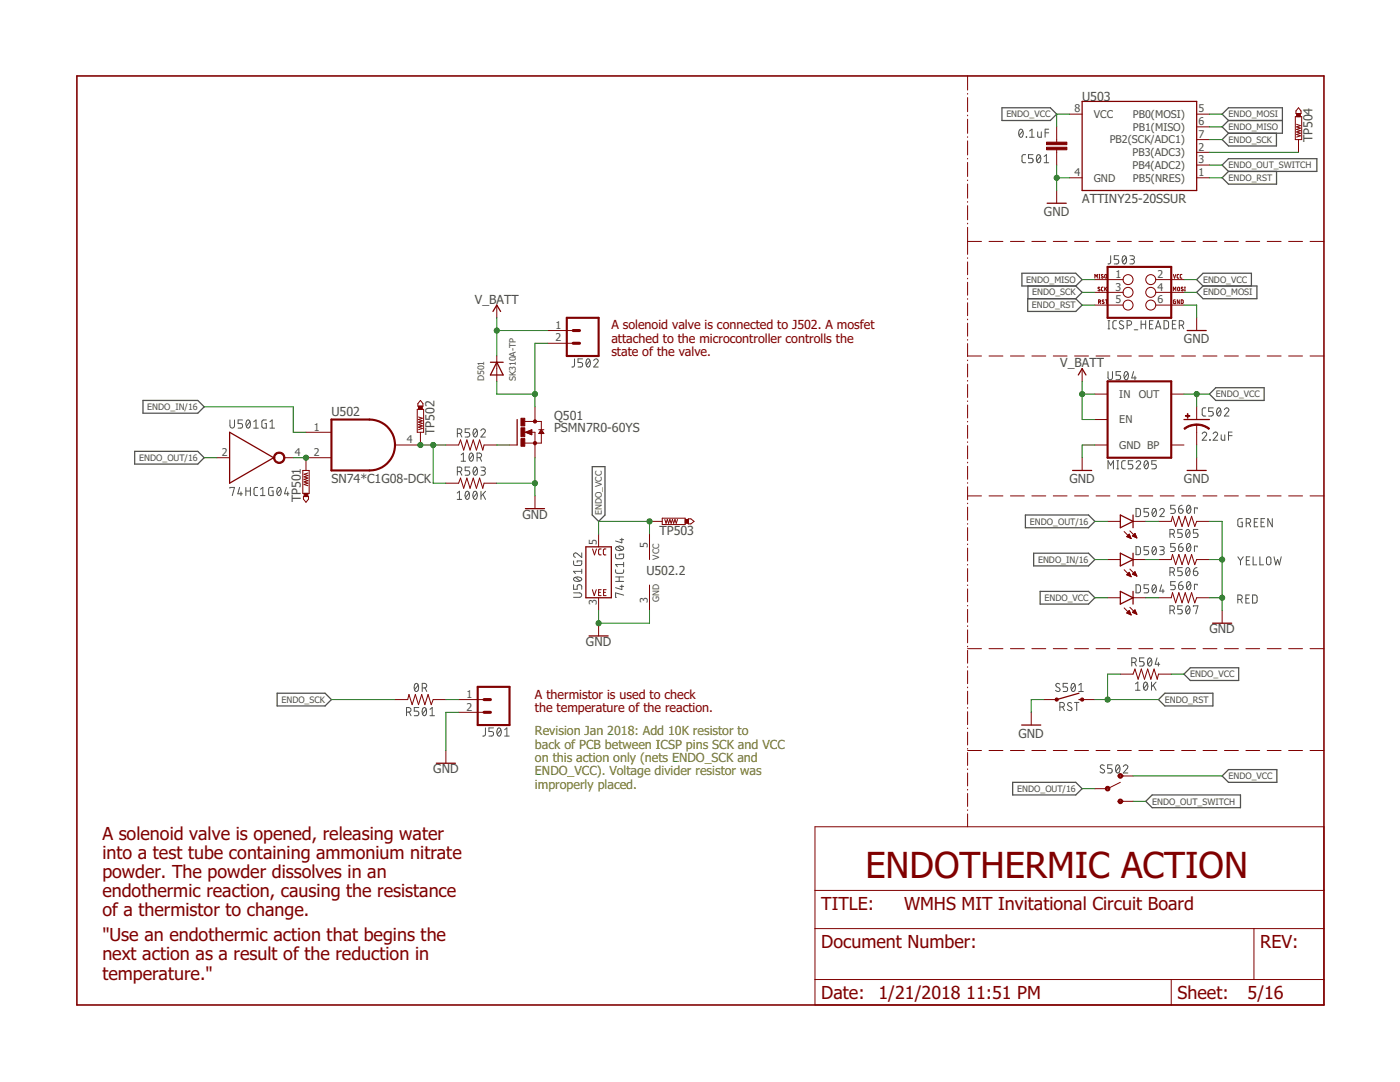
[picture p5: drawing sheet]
<svg xmlns="http://www.w3.org/2000/svg" width="279mm" height="216mm" viewBox="0 0 279 216" stroke-linecap="round" stroke-linejoin="round" font-family="sans-serif">
<g fill="none" stroke="#505050" stroke-width=".2">
<path d="M203.5 25.9l.3-.1a.93 .93 0 0 1 0 1.6 .98 .98 0 0 1-.3-1.5zM204.1 26.1l-.7 .9M204.7 30.9h-.5l-.2 .3v1.1l.2 .1 .5 .1M204.8 27.3l.1 .1zM205.5 27.4h.9M205.5 26.1l.5-.3v1.6M206.2 30.9h-.9v.7h.5a.45 .45 0 0 1 .4 .4 .45 .45 0 0 1-.4 .5h-.5M207 31l.3-.1a.95 .95 0 0 1 0 1.6 1 1 0 0 1-.3-1.5zM207.1 26.3v.9l.3 .2h.4v-1.1M207.6 31.2l-.7 .9M208.4 32.5h.9M208.4 31.2l.4-.3v1.6"/>
<path d="M208.6 26.5h.7M209.3 25.8h-.7v1.6M221.7 51l-.1 1.5-.2 .1-.3 .1M223.3 51h-.9v.8h.5a.47 .47 0 0 1 .4 .4 .47 .47 0 0 1-.4 .5h-.5M224.1 51.1l.3-.1a.97 .97 0 0 1 0 1.7 1.02 1.02 0 0 1-.3-1.6zM224.7 51.4l-.7 .9M225.5 51h.5a.36 .36 0 0 1 .4 .4 .36 .36 0 0 1-.4 .4h-.3M226 51.8a.46 .46 0 0 1 .4 .4 .46 .46 0 0 1-.4 .5h-.5M114.7 71.6l-.1 1.4-.2 .2h-.3M116.3 71.6h-.9v.7h.5a.46 .46 0 0 1 .4 .5 .46 .46 0 0 1-.4 .4h-.5M117.1 71.7l.3-.1a.95 .95 0 0 1 0 1.6 1.04 1.04 0 0 1-.3-1.5zM117.7 72l-.7 .9"/>
<path d="M118.5 72a.44 .44 0 0 1 .6-.4 .44 .44 0 0 1 .2 .7l-.8 .9h.9M221.1 74.1v1.2a.44 .44 0 0 0 .5 .5 .44 .44 0 0 0 .4-.5v-1.2M221.1 65.6h.4M221.1 64h.4M221.3 64v1.6M222.8 64h-.5l-.2 .3v1.1l.2 .2h.5M223.6 74.1h-.9v.8h.6a.46 .46 0 0 1 .4 .4 .46 .46 0 0 1-.4 .5h-.6M224.2 64.1l-.2-.1a.37 .37 0 0 0-.5 .2 .37 .37 0 0 0 .1 .5l.5 .2a.38 .38 0 0 1 .1 .6 .38 .38 0 0 1-.5 .1l-.3-.2M224.5 74.3l.2-.2a.95 .95 0 0 1 0 1.7 1.04 1.04 0 0 1-.2-1.5zM224.9 64.9h.5a.46 .46 0 0 0 .4-.5 .46 .46 0 0 0-.4-.4h-.5v1.6M225.1 74.5l-.7 .9M226.2 74.1l-.3 1.3h.9"/>
<path d="M226.4 65.8h.7M226.5 75.1v.7M227.7 64v1.6M227.7 64.7h.9M228.6 64v1.6M229.4 64.7h.5M230.1 64h-.7v1.6h.7M230.6 65.6l.5-1.6 .6 1.6M230.7 65.2h.9M232.3 64h.6l.3 .3v1l-.3 .3h-.6zM234 64.7h.5M234.7 64h-.7v1.6h.7"/>
<path d="M235.4 64.9h.4a.46 .46 0 0 0 .4-.5 .46 .46 0 0 0-.4-.4h-.4v1.6M235.9 64.9l.3 .7M45.9 83.8v1.2a.46 .46 0 0 0 .4 .4 .46 .46 0 0 0 .5-.4v-1.2M45.9 97.4v-.1h.9l-.4 1.6M47.8 97.3l-.3 1.2h.9M48.1 98.1v.8M48.4 83.8h-.9v.7h.5a.46 .46 0 0 1 .4 .5 .46 .46 0 0 1-.4 .4h-.5M49.1 97.3v1.6M49.1 98h.9M49.3 83.9l.2-.1a.97 .97 0 0 1 0 1.6 1.02 1.02 0 0 1-.2-1.5zM49.9 84.2l-.7 .9M50 97.3v1.6"/>
<path d="M50.6 85.4h.9M50.6 84.2l.5-.4v1.6M51.4 97.3h-.5l-.2 .3v1.1l.2 .1 .5 .1M52 98.9h.9M52 97.6l.5-.3v1.6M53.1 83.8h-.6l-.2 .2v1.1l.2 .3h.6v-.9h-.2M53.9 85.4h.9M53.9 84.2l.4-.4v1.6M54.5 97.3h-.7l-.2 .2v1l.2 .3 .7 .1v-.9h-.3M55.4 97.4l.3-.1a.95 .95 0 0 1 0 1.6 1.06 1.06 0 0 1-.3-1.5zM56 97.6l-.7 .9M57.1 97.3l-.3 1.2h.9"/>
<path d="M57.4 98.1v.8M91.2 98.4l.5-.4v1.7M91.2 99.7h.9M91.3 86.5h.4a.46 .46 0 0 0 .5-.5 .46 .46 0 0 0-.5-.4h-.4v1.6M91.3 94.1h.4a.46 .46 0 0 0 .5-.4 .46 .46 0 0 0-.5-.5h-.4v1.6M91.8 86.5l.4 .7M91.8 94.1l.4 .7M92 90.8l.5-.4v1.6M92 92h.9M93 98.1l.3-.1a.97 .97 0 0 1 0 1.7 1.03 1.03 0 0 1-.3-1.6zM93.6 98.4l-.7 .9M93.7 85.6h-.9v.7h.6a.46 .46 0 0 1 .4 .5 .46 .46 0 0 1-.4 .4h-.6"/>
<path d="M93.7 93.2h-.9v.7h.6a.46 .46 0 0 1 .4 .5 .46 .46 0 0 1-.4 .4h-.6M93.8 90.5l.2-.1a.97 .97 0 0 1 0 1.6 1.02 1.02 0 0 1-.2-1.5zM94.4 90.8l-.7 .9M94.6 98.1l.2-.1a.97 .97 0 0 1 0 1.7 1.03 1.03 0 0 1-.2-1.6zM94.6 85.7l.2-.1a.97 .97 0 0 1 0 1.6 1.02 1.02 0 0 1-.2-1.5zM94.6 93.3l.2-.1a.97 .97 0 0 1 0 1.6 1.03 1.03 0 0 1-.2-1.5zM95.2 98.4l-.8 .9M95.2 91.3h.5a.46 .46 0 0 0 .4-.4 .46 .46 0 0 0-.4-.5h-.5v1.6M95.2 85.9l-.7 .9M95.2 93.6l-.7 .9M95.8 91.3l.3 .7M96 85.9a.44 .44 0 0 1 .6-.3 .44 .44 0 0 1 .1 .7l-.7 .9h.9"/>
<path d="M96 93.2h.5a.36 .36 0 0 1 .4 .4 .36 .36 0 0 1-.4 .3h-.4M96 98v1.7M96.4 98.7l.5 1M96.4 93.9a.46 .46 0 0 1 .5 .5 .46 .46 0 0 1-.5 .4h-.4M96.9 98l-.9 1M221.1 93.6v-1.7l.6 .9 .5-.9v1.7M222.9 93.6h.3M222.9 91.9h.3M223.1 91.9v1.7M224.6 91.9h-.5l-.2 .4 .1 1.2 .6 .1M226.1 91.9h-.9v.7h.5a.46 .46 0 0 1 .4 .5 .46 .46 0 0 1-.4 .5h-.5M226.7 92.3a.44 .44 0 0 1 .7-.4 .44 .44 0 0 1 .1 .7l-.8 1h.9"/>
<path d="M228.5 92l.2-.1a.97 .97 0 0 1 0 1.7 1.01 1.01 0 0 1-.2-1.6zM229.1 92.3l-.7 .9M230.8 91.9h-.9v.7h.5a.46 .46 0 0 1 .4 .5 .46 .46 0 0 1-.4 .5h-.5M239.9 86.6a.44 .44 0 0 1 .7-.4 .44 .44 0 0 1 .1 .7l-.8 .9h.9M240.6 81.4h-.5l-.2 .3v1.1l.2 .2h.5M241.4 87.7l.1 .1zM242.1 86.6a.44 .44 0 0 1 .6-.4 .44 .44 0 0 1 .2 .7l-.8 .9h.9M242.1 81.4h-.9v.7h.6a.46 .46 0 0 1 .3 .5 .46 .46 0 0 1-.3 .4h-.6M243 81.5l.2-.1a.97 .97 0 0 1 0 1.6 1.02 1.02 0 0 1-.2-1.5zM243.6 81.7l-.7 1M243.7 86.8v.9l.3 .1h.4v-1M244.3 81.7a.44 .44 0 0 1 .7-.3 .44 .44 0 0 1 .1 .7l-.8 .9h1"/>
<path d="M245.2 86.9h.7M245.9 86.2h-.7v1.6M114.5 118.3h1.1a.44 .44 0 0 1 .5 .4 .44 .44 0 0 1-.5 .5h-1.1M114.5 116.7v.9h.7v-.6a.46 .46 0 0 1 .4-.3 .46 .46 0 0 1 .5 .3v.6M114.5 111.9v.7l.2 .2h1l.4-.2v-.7h-.9v.3M114.6 115.3a1.03 1.03 0 0 1 1.5 .3 .97 .97 0 0 1-1.6 0zM114.8 115.2l.9 .7M116.1 110.3v.9l-.9-.7a.44 .44 0 0 0-.7 .1 .44 .44 0 0 0 .3 .6M116.1 113.6v.8M116.1 114h-1.6l.3 .4M122.9 113.7v.5l.3 .2h1l.2-.2 .1-.5M122.9 110.6v.7l.2 .2h1l.3-.2 .1-.7h-.9v.2"/>
<path d="M122.9 116h1.6M122.9 115.1h1.6M123 109.2a1 1 0 0 1 1.5 .2 .95 .95 0 0 1-1.6 0zM123.2 109.1l.9 .7M123.6 115.1v.9M123.7 117h.8M123.7 107.7h.8M124.1 116.7v.9l-1.2-.3M124.1 107.4v.9l-1.2-.4M124.5 118.7l-1.6-.4v.9h.1M124.5 112.2v.9M124.5 112.6h-1.6l.3 .5"/>
<path d="M226.7 116.7h.6l.3 .3v1l-.3 .3h-.6zM226.7 109.1h.6l.3 .2v1.1l-.3 .3h-.6zM226.7 101.5h.6l.3 .2v1.1l-.3 .2-.6 .1zM229.2 116.7h-.9v.7h.6a.45 .45 0 0 1 .3 .5 .45 .45 0 0 1-.3 .4h-.6M229.2 109.1h-.9v.7h.6a.45 .45 0 0 1 .3 .4 .45 .45 0 0 1-.3 .5h-.6M229.2 101.5h-.9v.7h.6a.46 .46 0 0 1 .3 .4 .46 .46 0 0 1-.3 .5h-.6M230.1 116.8l.2-.1a.93 .93 0 0 1 0 1.6 1.02 1.02 0 0 1-.2-1.5zM230.1 109.2l.2-.1a.93 .93 0 0 1 0 1.6 1.02 1.02 0 0 1-.2-1.5zM230.1 101.6l.2-.1a.95 .95 0 0 1 0 1.6 1.06 1.06 0 0 1-.2-1.5zM230.7 117.1l-.7 .8M230.7 109.4l-.7 .9M230.7 101.8l-.7 .9"/>
<path d="M231.5 109.1h.5a.36 .36 0 0 1 .3 .3 .36 .36 0 0 1-.3 .4h-.4M231.5 101.8a.44 .44 0 0 1 .6-.3 .44 .44 0 0 1 .1 .7l-.7 .9h.8M231.8 116.7l-.3 1.2h.8M231.9 109.8a.44 .44 0 0 1 .4 .4 .44 .44 0 0 1-.4 .5h-.4M232.1 117.6v.7M233.5 114.2h.5a.44 .44 0 0 0 .4-.5 .44 .44 0 0 0-.4-.4h-.5v1.6M233.5 106.5h.5a.44 .44 0 0 0 .4-.4 .44 .44 0 0 0-.4-.5h-.5v1.7M234 114.2l.4 .7M234 106.5l.4 .8M234.5 116.1h-.9v.7h.6a.45 .45 0 0 1 .4 .4 .45 .45 0 0 1-.4 .5h-.6M234.5 108.4h-.9v.8h.6a.45 .45 0 0 1 .4 .4 .45 .45 0 0 1-.4 .4h-.6M234.5 100.8h-.9v.7h.6a.46 .46 0 0 1 .4 .5 .46 .46 0 0 1-.4 .4h-.6"/>
<path d="M235.2 116.8h.6a.45 .45 0 0 1 .3 .5 .45 .45 0 0 1-.5 .4 .45 .45 0 0 1-.4-.5zM235.2 109.2h.6a.45 .45 0 0 1 .3 .5 .45 .45 0 0 1-.5 .3 .45 .45 0 0 1-.4-.4zM235.2 101.5h.6a.45 .45 0 0 1 .3 .5 .45 .45 0 0 1-.5 .4 .45 .45 0 0 1-.4-.4zM235.9 116.1l-.4 .1-.3 .6M235.9 108.4l-.4 .2-.3 .6M235.9 100.8l-.4 .1-.3 .6M235.9 113.3h-.8v.7h.5a.45 .45 0 0 1 .4 .4 .45 .45 0 0 1-.4 .5h-.5M235.9 105.6h-.8v.8h.5a.45 .45 0 0 1 .4 .4 .45 .45 0 0 1-.4 .5h-.5M236.8 113.4l.3-.1a.95 .95 0 0 1 0 1.6 1 1 0 0 1-.3-1.5zM236.8 105.7l.3-.1a.95 .95 0 0 1 0 1.7 1 1 0 0 1-.3-1.6zM237 116.2l.2-.1a.93 .93 0 0 1 0 1.6 1.02 1.02 0 0 1-.2-1.5zM237 108.5l.2-.1a.93 .93 0 0 1 0 1.6 1.02 1.02 0 0 1-.2-1.5z"/>
<path d="M237 100.9l.2-.1a.95 .95 0 0 1 0 1.6 1.06 1.06 0 0 1-.2-1.5zM237.4 113.6l-.7 .9M237.4 106l-.7 .9M237.6 116.4l-.7 .9M237.6 108.8l-.7 .9M237.6 101.2l-.7 .9M238.2 114h.5a.45 .45 0 0 1 .4 .5 .45 .45 0 0 1-.5 .4 .45 .45 0 0 1-.4-.5zM238.9 113.3l-.4 .1-.3 .6M238.9 101.5v-.2h-.5v1.1M238.9 109.2v-.2h-.5v1M238.9 116.8v-.2h-.5v1.1M239.1 105.6h-.9v.8h.5a.45 .45 0 0 1 .4 .4 .45 .45 0 0 1-.4 .5h-.5"/>
<path d="M247 119.6h.5a.44 .44 0 0 0 .4-.4 .44 .44 0 0 0-.4-.5h-.5v1.6M247 111.1l.6 .8M247.6 119.6l.3 .7M247.6 111.9v.8M247.9 103.5h-.7l-.1 .2-.1 1 .2 .4h.7v-.9h-.3M248.1 111.1l-.5 .8M248.6 119.4h.6M248.7 104.4h.5a.44 .44 0 0 0 .4-.5 .44 .44 0 0 0-.4-.4h-.5v1.6M248.7 111.8h.6M249.2 104.4l.4 .7M249.4 118.7h-.8v1.6h.8M249.4 111.1h-.7v1.6h.7"/>
<path d="M250 118.7h.6l.2 .3 .1 .9-.3 .4h-.6zM250.1 111.1v1.6h.7M250.3 104.2h.5M251 103.5h-.7v1.6h.7M251.4 111.1v1.6h.8M251.7 104.2h.5M252.4 103.5h-.7v1.6h.7M252.9 111.2l.3-.1 .3 .1 .1 1.1a.44 .44 0 0 1-.4 .4 .44 .44 0 0 1-.4-.4zM253.9 103.5v1.6l-.9-1.6v1.6M254.3 111.1l.3 1.6 .4-1.1 .3 1.1 .4-1.6M82.8 136.5l.3-.1a.97 .97 0 0 1 0 1.6 1.02 1.02 0 0 1-.3-1.5zM83.5 136.7l-.8 .9"/>
<path d="M84.3 137.3h.4a.46 .46 0 0 0 .5-.5 .46 .46 0 0 0-.5-.4h-.4v1.6M84.8 137.3l.4 .7M211.5 136.5l-.2-.1a.38 .38 0 0 0-.5 .1 .38 .38 0 0 0 .1 .5l.5 .3a.41 .41 0 0 1 0 .6 .41 .41 0 0 1-.6 0l-.1-.1M213.1 136.4h-.9v.7h.5a.47 .47 0 0 1 .4 .4 .47 .47 0 0 1-.4 .5h-.5M213.9 136.5l.3-.1a.97 .97 0 0 1 0 1.6 1.02 1.02 0 0 1-.3-1.5zM214.5 136.7l-.7 .9M215.3 138h.9M215.3 136.7l.5-.3v1.6M225.9 132.2h.4a.46 .46 0 0 0 .5-.5 .46 .46 0 0 0-.5-.4h-.4v1.6M226.4 132.2l.4 .7M226.6 136.5l.5-.4v1.6M226.6 137.7h.9"/>
<path d="M228.3 131.3h-.9v.7h.6a.45 .45 0 0 1 .3 .5 .45 .45 0 0 1-.3 .4h-.6M228.4 136.2l.2-.1a.95 .95 0 0 1 0 1.6 1.04 1.04 0 0 1-.2-1.5zM229 136.5l-.7 .9M229.2 131.4l.2-.1a.97 .97 0 0 1 0 1.6 1 1 0 0 1-.2-1.5zM229.8 136.1v1.6M229.8 131.6l-.7 .9M230.2 136.7l.5 1M230.7 136.1l-.9 1M230.9 131.3l-.4 1.2h1M231.2 132.2v.7M233.5 121.8h.5a.44 .44 0 0 0 .4-.5 .44 .44 0 0 0-.4-.4h-.5v1.6M234 121.8l.4 .7"/>
<path d="M235.9 120.9h-.8v.7h.5a.45 .45 0 0 1 .4 .4 .45 .45 0 0 1-.4 .5h-.5M236.8 121l.3-.1a.95 .95 0 0 1 0 1.6 1 1 0 0 1-.3-1.5zM237.4 121.2l-.7 .9M238.2 121.1v-.2h.9l-.5 1.6M81.1 142.1h.5a.46 .46 0 0 0 .4-.5 .46 .46 0 0 0-.4-.4h-.5v1.6M81.7 142.1l.3 .7M83.6 141.2h-.9v.7h.5a.46 .46 0 0 1 .4 .5 .46 .46 0 0 1-.4 .4h-.5M84.4 141.3l.3-.1a.97 .97 0 0 1 0 1.6 1.02 1.02 0 0 1-.3-1.5zM85 141.5l-.7 1M85.8 142.8h.9M85.8 141.5l.5-.3v1.6M96.9 145.2v1.4l-.3 .3h-.3"/>
<path d="M98.5 145.2h-.9v.8h.5a.46 .46 0 0 1 .4 .4 .46 .46 0 0 1-.4 .5h-.5M99.4 145.4l.2-.2a.95 .95 0 0 1 0 1.7 1.04 1.04 0 0 1-.2-1.5zM100 145.6l-.8 .9M100.7 146.9h.9M100.7 145.6l.5-.4v1.7M211.5 141.1h.5a.46 .46 0 0 0 .4-.5 .46 .46 0 0 0-.4-.4h-.5v1.6M212.1 141.1l.3 .7M213.8 140.3l-.4-.1-.2 .1-.1 .2v.3l.6 .3a.38 .38 0 0 1 .2 .5 .38 .38 0 0 1-.5 .2l-.4-.2M214.4 140.2h.9M214.9 140.2v1.6M220.4 152.8l-.2-.1a.38 .38 0 0 0-.5 .1 .38 .38 0 0 0 .1 .5l.5 .3a.4 .4 0 0 1 0 .6 .4 .4 0 0 1-.6-.1l-.2-.1M222 152.6h-.9v.7h.5a.46 .46 0 0 1 .4 .5 .46 .46 0 0 1-.4 .4h-.5"/>
<path d="M222.8 152.7l.3-.1a.97 .97 0 0 1 0 1.6 1.02 1.02 0 0 1-.3-1.5zM223.4 153l-.7 .9M224.2 153a.45 .45 0 0 1 .6-.4 .45 .45 0 0 1 .2 .7l-.8 .9h.9"/>
</g>
<g fill="none" stroke="#505050" stroke-width=".25">
<path d="M200 21.5h9.6l1.3 1.3-1.3 1.2h-9.6zM243.9 32.9l1.3-1.2h17.6v2.5h-17.6zM245.2 26.6l-1.3 1.3 1.3 1.2h9.5v-2.5M245.2 24l-1.3-1.2 1.3-1.3h10.7v5.1h-10.7M245.2 34.2l-1.3 1.3 1.3 1.2h9.6v-2.5M245.2 24h10.7M245.2 24l-1.3 1.3 1.3 1.3M203.9 54.5h10.8l1.3 1.3-1.3 1.3h-10.8zM205.1 59.6h9.6l1.3 1.3-1.3 1.2h-9.6zM205.1 57.1v2.5M214.7 57.1l1.3 1.2-1.3 1.3M238.8 58.3l1.3-1.2h10.7v2.5h-10.7z"/>
<path d="M240.1 57.1l-1.3-1.3 1.3-1.3h9.6v2.6M28.5 79.9h11l1.2 1.3-1.2 1.2h-11zM241.4 78.6l1.2-1.2h9.7v2.5h-9.7zM26.9 90.1h12.6l1.2 1.2-1.2 1.3h-12.6zM118.2 93.1h2.5v9.7l-1.2 1.2-1.3-1.2zM204.6 102.8h12.6l1.3 1.2-1.3 1.3h-12.6zM206.3 110.4h10.9l1.3 1.3-1.3 1.2h-10.9zM207.6 118h9.6l1.3 1.3-1.3 1.2h-9.6zM55.3 138.3h9.6l1.2 1.3-1.2 1.3h-9.6zM231.2 139.6l1.3-1.3h9.6v2.6h-9.6zM236.3 134.5l1.3-1.3h9.6v2.6h-9.6zM202.1 156.1h12.6l1.3 1.3-1.3 1.2h-12.6z"/>
<path d="M229.9 158.6h17.7v2.6h-17.7l-1.2-1.3zM243.9 154.8l1.3-1.2h9.6v2.5h-9.6z"/>
</g>
<g fill="none" stroke="#800000" stroke-width=".2">
<path d="M193.1 15.2v2.8M193.1 18.6v.2M193.1 19.5v2.8M193.1 23v.1M193.1 23.8v2.8M193.1 27.3v.1M193.1 28.1v2.8M193.1 31.6v.1M193.1 32.4v2.8M193.1 35.9v.1M193.1 36.7v2.8M210.9 25.3v3.1"/>
<path d="M210.9 29.9v3M210.9 38v2.6M213.4 22.8h2.6M213.4 35.5h2.6M238.8 22.8h2.6M238.8 25.3h2.6M238.8 35.5h2.6M238.8 27.9h2.6M238.8 30.4h2.6M238.8 32.9h2.6M258.5 23.3h1.3v4.6h-1.3zM258.8 24.8l.7 .3-.7 .2 .7 .3-.7 .2 .7 .3-.7 .2 .7 .3-.7 .2 .7 .3-.7 .2"/>
<path d="M259.1 21.5l.6 .6v.5h-1.1v-.5zM259.1 27.9v2.5M193.1 40.2v.2M193.1 41v2.9M193.1 44.5v.2M193.1 45.4v5.4M193.1 51.4v.2M193.1 52.3v2.5M193.1 55.5v.1M193.1 56.3v2.6M193.1 59.6v.1M193.1 48.2h2.8"/>
<path d="M197.4 48.2h2.8M201.7 48.2h2.7M205.9 48.2h2.8M210.2 48.2h2.8M214.5 48.2h2.7M218.5 55.5v-.7l.3 .4 .2-.4v.7M218.5 55.8h5.7M218.5 58.3h5.7M218.7 48.2h2.8M219.3 55.5h.2M219.3 54.8h.2M219.4 54.8v.7"/>
<path d="M219.5 57.4l-.3-.1-.1 .2 .4 .3v.2l-.4-.1M220.1 54.8h-.2l-.1 .1 .4 .3v.2h-.4M220.2 57.3l-.4 .2 .1 .5h.3M220.3 59.9h-.3v.1l.3 .3v.2h-.4M220.5 57.3v.7M220.5 54.9l.2-.1 .2 .1-.1 .6-.3-.1zM220.6 59.8h.4M220.6 57.6l.3 .4M220.8 59.8v.8M220.9 57.3l-.4 .4M223 48.2h2.8M227.3 48.2h2.8"/>
<path d="M230.7 55.8h5.6M230.7 58.3h5.6M231.5 48.2h2.8M234.2 58v-.7l.2 .4 .3-.4v.7M234.2 54.8l.2 .7 .3-.7M234.6 59.8l-.4 .1 .1 .7h.3v-.4h-.2M235 57.4l.2-.1 .2 .1-.1 .6-.3-.1zM235.3 54.8l-.4 .1v.5l.4 .1M235.4 59.8v.8l-.5-.8v.8M235.7 59.8l.4 .1-.1 .7h-.3zM235.8 48.2h2.8M235.9 54.8l-.4 .1 .1 .5 .3 .1"/>
<path d="M236.1 57.4l-.3-.1-.1 .2 .4 .3v.2l-.4-.1M236.4 58h.2M236.4 57.3h.2M236.5 57.3v.7M240.1 48.2h2.8M244.4 48.2h2.7M248.6 48.2h2.8M252.9 48.2h2.8M257.2 48.2h2.7M261.5 48.2h2.7M83.9 79.9l.5 .6v.5h-1v-.5zM99.1 60.9v2.5"/>
<path d="M99.1 71v5.1M109.3 66h5.1M109.3 68.5h5.1M193.1 60.4v2.6M193.1 63.7v.1M193.1 64.5v2.6M193.1 67.8v.1M193.1 68.6v2.5M193.1 71.8v.2M193.1 72.6v2.6M193.1 75.9v.2M193.1 76.7v2.6"/>
<path d="M193.1 80v.1M193.1 71h2.8M197.4 71h2.8M201.7 71h2.7M205.9 71h2.8M210.2 71h2.8M214.5 71h2.7M216 73.6v2.5M218.5 78.6h2.5M218.5 60.9h5.7M218.7 71h2.8M219.2 60.2h.4l-.1-.3-.3-.1v.8"/>
<path d="M219.5 60.2l.1 .4M223 71h2.8M227.3 71h2.8M230.7 60.9h5.6M231.5 71h2.8M233.7 78.6h2.6M235.8 71h2.8M238.8 63.4v2.6M240.1 71h2.8M244.4 71h2.7M248.6 71h2.8M252.9 71h2.8"/>
<path d="M257.2 71h2.7M261.5 71h2.7M43.3 91.3h2.5M56.7 91.3h1.8M60.4 93.9h1.3v4.5h-1.3zM60.6 99.1h1v.5l-.5 .6-.5-.6zM61.1 86.3h5M61.4 94.4l-.7 .2 .7 .3-.7 .2 .7 .3-.7 .3 .7 .2-.7 .3 .7 .2-.7 .3 .7 .2M66.1 91.3h-5v2.6M83.3 81.7h1.2v4.6h-1.2zM83.5 83.2l.8 .3-.8 .2 .8 .3-.8 .2 .8 .3-.8 .2 .8 .3-.8 .2 .8 .3-.8 .2M83.9 86.3v2.5h-5.1"/>
<path d="M89 88.8h2.5l.4-1 .6 2 .7-2 .6 2 .6-2 .7 2 .6-2 .7 2 .2-1h2.5M89 96.4h2.5l.4-1 .6 2 .7-2 .6 2 .6-2 .7 2 .6-2 .7 2 .2-1h2.5M101.7 88.8h1.5M104.6 86.3h2.2v5M104.8 84.1h3.2v1.6M104.9 86.3l1.2-.6v1.1zM105 86.3h1.1M105.1 86.2h1M105.3 86.4h.8M105.3 86.1h.8M105.6 86.6h.5M105.6 86h.5"/>
<path d="M105.9 86.7h.2M105.9 85.8h.2M106.8 81.2v2.9M106.8 99v2.5M107.5 85.7h1M107.6 86.4h.9M107.7 86.3h.7M107.7 86.2h.6M107.8 86.1h.4M107.9 86h.3M108 85.8h.1M108 86.4v2h-3.3"/>
<path d="M108 85.7l.5 .8h-1zM193.1 80.8v2.6M193.1 84.1v.1M193.1 84.9v2.6M193.1 88.2v.1M193.1 89v2.5M193.1 92.2v.2M193.1 93v2.6M193.1 96.3v.1M193.1 97.1v2.6M193.1 99h2.8M197.4 99h2.8"/>
<path d="M201.7 99h2.7M205.9 99h2.8M210.2 99h2.8M214.5 99h2.7M216 91.3v2.6M218.5 88.8h2.5M218.5 83.7h2.5M218.7 99h2.8M223 99h2.8M227.3 99h2.8M231.5 99h2.8M233.7 88.8h2.6"/>
<path d="M235.8 99h2.8M238.8 81.2v2.5M238.8 84.7v4.1M238.8 91.3v2.6M240.1 99h2.8M244.4 99h2.7M248.6 99h2.8M252.9 99h2.8M257.2 99h2.7M261.5 99h2.7M118.2 117.7l.4 1.2 .4-1.2M118.3 109.5l.3 1.2 .4-1.2"/>
<path d="M119.5 106.6v2.5M119.5 119.3v2.5M119.5 118.2h.3M120 109.5l-.4 .1-.1 .2v.8l.5 .1M120 117.7h-.5v1.2h.5M120.5 118.2h.3M120.9 109.5l-.4 .1-.1 .2 .1 .8 .4 .1M121 117.7h-.5v1.2h.5M129.6 104h2.6M129.6 106.6v5.1M129.6 116.7v5.1M132.2 103.4h4.5v1.3h-4.5z"/>
<path d="M132.7 103.7l.2 .7 .3-.7 .2 .7 .3-.7 .2 .7 .3-.7 .3 .7 .2-.7 .3 .7 .2-.7M137.4 103.5h.5l.6 .5-.6 .5h-.5zM193.1 100.4v.1M193.1 101.2v2.6M193.1 104.5v.1M193.1 105.3v2.6M193.1 108.5v.2M193.1 109.4v2.6M193.1 112.6v.2M193.1 113.5v2.5M193.1 116.7v.1M193.1 117.5v2.6"/>
<path d="M221 119.3h2.6M221 111.7h2.6M221 104h2.6M224.3 113.7l1.4 1.4M224.3 106.1l1.4 1.4M224.9 114.7l.5-.5 .3 .9zM224.9 107.1l.8 .4M224.9 107.1l.5-.5 .3 .9M224.9 107.1h.7M224.9 114.7h.7M225 106.9h.5M225 114.8h.6"/>
<path d="M225 114.5h.5M225.1 107.2h.5M225.1 106.8h.4M225.1 114.4h.4M225.3 114.3h.1M225.3 106.7h.1M225.3 114.9h.4M225.4 107.3h.3M225.5 113.6l1.4 1.4M225.5 105.9l1.4 1.4M225.6 115h.1M225.6 107.4h.1"/>
<path d="M226 114.6l.9 .4M226 114.6l.5-.5 .4 .9M226 106.9h.7M226 114.5h.7M226.1 119.3h2.6M226.1 111.7h2.6M226.1 104h2.6M226.1 106.8h.6M226.2 114.4h.5M226.2 114.7h.6M226.2 107.1h.6M226.3 114.3h.3"/>
<path d="M226.3 106.7h.3M226.4 106.6h.2M226.4 114.2h.1M226.5 114.8h.3M226.5 107.2h.3M226.5 106.4l-.5 .6 .9 .3M226.5 106.4l.4 .9M226.5 106.4h.1M226.8 114.9h.1M226.8 107.3h.1M231.2 119.3h2.5l.3-1 .6 2 .7-2 .6 2 .6-2 .7 2 .6-2 .6 2 .4-1h2.6M231.2 111.7h2.5l.3-1.1 .6 2.1 .7-2.1 .6 2.1 .6-2.1 .7 2.1 .6-2.1 .6 2.1 .4-1h2.6"/>
<path d="M231.2 104h2.5l.3-1 .6 2.1 .7-2.1 .6 2.1 .6-2.1 .7 2.1 .6-2.1 .6 2.1 .4-1.1h2.6M78.8 139.6h2.6l.2-1 .7 2 .6-2 .6 2 .7-2 .6 2 .6-2 .7 2 .3-1h2.6M91.5 139.6h5.1M119.5 124.4v2.5M193.1 120.8v.1M193.1 121.6v2.6M193.1 124.9v.1M193.1 125.7v2.6M193.1 128.9v.2M193.1 129.8v2.5M193.1 133v.2M193.1 133.8v2.6"/>
<path d="M193.1 137.1v.1M193.1 137.9v2.6M193.1 129.4h2.8M197.4 129.4h2.8M201.7 129.4h2.7M205.9 129.4h2.8M208.3 139.6h2.6M210.2 129.4h2.8M214.5 129.4h2.7M216 139.6h2.5M218.7 129.4h2.8M223 129.4h2.8"/>
<path d="M223.6 134.5h2.5l.4-1 .6 2 .7-2 .6 2 .6-2 .7 2 .6-2 .6 2 .3-1h2.5M224.3 121.3l1.4 1.4M224.9 122.3l.5-.5 .3 .9zM224.9 122.3h.7M225 122.4h.6M225 122.1h.5M225.2 122h.2M225.3 122.5h.4M225.3 121.9h.1M225.5 121.2l1.4 1.4M225.6 122.6h.1M226 122.2l.5-.5 .4 .9z"/>
<path d="M226.1 122.1h.6M226.1 122.3h.7M226.2 122h.5M226.3 121.9h.3M226.4 122.4h.4M226.4 121.8h.1M226.7 122.5h.2M227.3 129.4h2.8M231.5 129.4h2.8M235.8 129.4h2.8M240.1 129.4h2.8M243.9 121.8v2.6"/>
<path d="M244.4 129.4h2.7M248.6 129.4h2.8M252.9 129.4h2.8M257.2 129.4h2.7M261.5 129.4h2.7M89 149.8v2.5M91.5 142.1h5.1M193.1 141.2v.1M193.1 142v2.6M193.1 145.3v.1M193.1 146.1v2.6M193.1 149.4v.1"/>
<path d="M193.1 150.2v2.5M193.1 153.4v.2M193.1 154.2v2.6M193.1 157.5v.1M193.1 158.3v2.6M193.1 149.8h2.8M197.4 149.8h2.8M201.7 149.8h2.7M205.8 142.1v2.6M205.9 149.8h2.8M210.2 149.8h2.8M214.5 149.8h2.7"/>
<path d="M218.7 149.8h2.8M223 149.8h2.8M223.6 156.1l-2.6 1.3h-2.5M223.6 159.9h2.5M223.6 154.8h2.5M227.3 149.8h2.8M231.5 149.8h2.8M235.8 149.8h2.8M240.1 149.8h2.8M244.4 149.8h2.7M248.6 149.8h2.8M252.9 149.8h2.8"/>
<path d="M257.2 149.8h2.7M261.5 149.8h2.7M162.6 165h101.6v35.5h-101.6zM162.6 177.7h101.6M193.1 161.6v.1M193.1 162.4v2.6M162.6 185.3h101.6M162.6 195.5h101.6M233.7 195.5v5M250.3 185.3v10.2"/>
<circle cx="225.1" cy="55.8" r=".99"/>
<circle cx="225.1" cy="58.3" r=".99"/>
<circle cx="229.7" cy="58.3" r=".99"/>
<circle cx="229.7" cy="55.8" r=".99"/>
<circle cx="225.1" cy="60.9" r=".99"/>
<circle cx="229.7" cy="60.9" r=".99"/>
</g>
<path d="M15.3 15.2h248.9v185.3h-248.9z" fill="none" stroke="#800000" stroke-width=".32"/>
<path d="M221 53.3h12.7v10.1h-12.7zM113.1 63.4h6.4v7.6h-6.4zM221 76.1h12.7v15.2h-12.7zM66.1 83.7h7.6a5.1 5.1 0 0 1 5.1 5.1 5.1 5.1 0 0 1-5.1 5.1h-7.6zM95.3 137.1h6.4v7.6h-6.4z" fill="none" stroke="#800000" stroke-width=".42"/>
<path d="M114.4 68.5h1.3M114.4 66h1.3M96.6 139.6h1.3M96.6 142.1h1.3" fill="none" stroke="#800000" stroke-width=".61"/>
<g fill="none" stroke="#800000" stroke-width=".25">
<path d="M216 20.2h22.8v17.8h-22.8zM209 40.6h3.8M97.9 72.3h2.5M98.4 62.1l.7-1.2 .8 1.2M99.1 72.3l1.3 2.5h-2.5zM215.2 74.8l.8-1.2 .7 1.2M236.9 66h3.8M45.8 86.3l8.8 5-8.8 5.1zM103.2 83.7v5.1M214.1 93.9h3.8M236.3 83.7h5.1M236.9 93.9h3.8"/>
<path d="M104.9 101.5h3.8M116.9 109.1h5.1v10.2h-5.1zM223.6 118l2.5 1.3-2.5 1.2zM223.6 102.8l2.5 1.2-2.5 1.3zM223.6 110.4l2.5 1.3-2.5 1.2zM226.1 102.8v2.5M226.1 110.4v2.5M226.1 118v2.5M117.6 126.9h3.8M215.3 139.6h.7M215.3 138.3l-4.4 1.3M242 124.4h3.8"/>
<path d="M87.1 152.3h3.8M203.9 144.7h3.8"/>
</g>
<g fill="#800000" stroke="#800000" stroke-width=".2">
<path d="M238.8 84.6l1.4 .2 1.2 .7-.2 .2-1.3-.7-1.1-.1z" fill-rule="evenodd"/>
<path d="M236.3 85.5l1.2-.7 1.3-.2v.3l-1.5 .3-.9 .5z" fill-rule="evenodd"/>
<path d="M223.3 154.5a.46 .46 0 0 1 .7 .2 .46 .46 0 0 1-.3 .6 .46 .46 0 0 1-.6-.5h.2a.26 .26 0 0 1 .4-.2 .26 .26 0 0 1 .1 .4 .26 .26 0 0 1-.4-.1l-.3-.1z" fill-rule="evenodd"/>
<path d="M223.3 159.5a.47 .47 0 0 1 .7 .2 .47 .47 0 0 1-.3 .7 .47 .47 0 0 1-.6-.5h.2a.26 .26 0 0 1 .4-.2 .26 .26 0 0 1 .1 .4 .26 .26 0 0 1-.4-.1l-.1-.1h-.2z" fill-rule="evenodd"/>
<path d="M220.8 157a.47 .47 0 0 1 .7 .2 .47 .47 0 0 1-.4 .6 .47 .47 0 0 1-.5-.4h.2a.26 .26 0 0 1 .4-.3 .26 .26 0 0 1 0 .5 .26 .26 0 0 1-.4-.1l-.2-.1z" fill-rule="evenodd"/>
<path d="M55 90.5a1.14 1.14 0 0 1 1.7 .3 1.14 1.14 0 0 1-.7 1.6 1.14 1.14 0 0 1-1.4-1.1h.2a.9 .9 0 0 1 1.4-.7 .9 .9 0 0 1 .1 1.5 .9 .9 0 0 1-1.4-.5l-.1-.3h-.2z" fill-rule="evenodd"/>
<circle cx="106.8" cy="84.1" r=".32"/>
<circle cx="106.8" cy="88.4" r=".32"/>
<circle cx="210.9" cy="139.6" r=".33"/>
<circle cx="216" cy="139.6" r=".33"/>
</g>
<g fill="#800000" stroke="#800000" stroke-width=".2">
<path d="M104 87.5h.7v1.5h-.7z"/>
<path d="M104 83.5h.7v1.5h-.7z"/>
<path d="M104 85.4h.7v1.7h-.7z"/>
<path d="M208.9 28.4h4v.5h-4z"/>
<path d="M208.9 29.4h4v.5h-4z"/>
<path d="M236.6 82.9h.9v.2h-.9z"/>
<path d="M237 82.5h.1v.9h-.1z"/>
<path d="M258.8 22.6h.7v.7h-.7z"/>
<path d="M60.7 98.4h.7v.7h-.7z"/>
<path d="M83.5 81h.8v.7h-.8z"/>
<path d="M136.7 103.7h.7v.7h-.7z"/>
</g>
<g fill="none" stroke="#008000" stroke-width=".2">
<path d="M210.9 35.5h2.5M210.9 32.9v5.1M213.4 22.8h-2.5v2.5M241.4 35.5h2.5M241.4 27.9h2.5M241.4 22.8h2.5M241.4 25.3h2.5M241.4 32.9h2.5M241.4 30.4h17.7M216 58.3h2.5M216 55.8h2.5M236.3 58.3h2.5"/>
<path d="M236.3 55.8h2.5M99.1 63.4v7.6M99.1 76.1v2.5h7.7M99.1 66h10.2M109.3 68.5h-2.5v12.7M216 76.1v7.6h2.5M216 60.9h2.5M216 78.6h2.5M236.3 60.9h2.5v2.5M236.3 78.6h5.1M238.8 78.6v2.6M40.7 81.2h17.8v5.1h2.6"/>
<path d="M40.7 91.3h2.6M58.5 91.3h2.6M83.9 88.8h5.1M86.4 88.8v7.6h2.6M99.1 96.4h7.7M99.1 88.8h2.6M106.8 91.3v7.7M218.5 88.8h-2.5v2.5M238.8 88.8v2.5M119.5 106.6v-2.6h10.1v2.6M218.5 119.3h2.5M218.5 104h2.5"/>
<path d="M218.5 111.7h2.5M228.7 119.3h2.5M228.7 104h2.5M228.7 111.7h2.5M241.4 119.3h2.5M241.4 104h2.5v17.8M241.4 111.7h2.5M66.1 139.6h12.7M89 139.6h2.5M119.5 121.8v2.6h10.1v-2.6M208.3 139.6h-2.5v2.5M218.5 139.6h12.7"/>
<path d="M223.6 134.5h-2.6v5.1M233.7 134.5h2.6M91.5 142.1h-2.5v7.7M216 157.4h2.5M226.1 154.8h17.8M226.1 159.9h2.6"/>
</g>
<g fill="#008000" stroke="#008000" stroke-width=".2">
<circle cx="106.8" cy="96.4" r=".51"/>
<circle cx="119.5" cy="124.4" r=".51"/>
<circle cx="210.9" cy="35.5" r=".51"/>
<circle cx="243.9" cy="111.7" r=".51"/>
<circle cx="243.9" cy="119.3" r=".51"/>
<circle cx="99.1" cy="66" r=".51"/>
<circle cx="216" cy="78.6" r=".51"/>
<circle cx="106.8" cy="78.6" r=".51"/>
<circle cx="86.4" cy="88.8" r=".51"/>
<circle cx="83.9" cy="88.8" r=".51"/>
<circle cx="129.6" cy="104" r=".51"/>
<circle cx="238.8" cy="78.6" r=".51"/>
<circle cx="221" cy="139.6" r=".51"/>
<circle cx="61.1" cy="91.3" r=".51"/>
</g>
<text font-size="7.2" fill="#800000" x="172.7" y="175.1">ENDOTHERMIC ACTION</text>
<g font-size="3.6" fill="#800000">
<text x="20.4" y="167.5">A solenoid valve is opened, releasing water</text>
<text x="20.4" y="171.3">into a test tube containing ammonium nitrate</text>
<text x="20.4" y="175.1">powder. The powder dissolves in an</text>
<text x="20.4" y="178.9">endothermic reaction, causing the resistance</text>
<text x="20.4" y="182.8">of a thermistor to change.</text>
<text x="163.9" y="181.5">TITLE:</text>
<text x="180.4" y="181.5">WMHS MIT Invitational Circuit Board</text>
<text x="20.4" y="187.8">&quot;Use an endothermic action that begins the</text>
<text x="20.4" y="191.6">next action as a result of the reduction in</text>
<text x="163.9" y="189.1">Document Number:</text>
<text x="251.5" y="189.1">REV:</text>
<text x="20.4" y="195.5">temperature.&quot;</text>
<text x="163.9" y="199.3">Date:</text>
<text x="175.3" y="199.3">1/21/2018</text>
<text x="192.8" y="199.3">11:51 PM</text>
<text x="235" y="199.3">Sheet:</text>
<text x="249" y="199.3">5/16</text>
</g>
<g font-size="2.5" fill="#505050">
<text x="216" y="20.2">U503</text>
<text x="261.9" y="28.4" transform="rotate(-90 261.9 28.4)">TP504</text>
<text x="216" y="40.6">ATTINY25-20SSUR</text>
<text x="208.4" y="43.1">GND</text>
<text x="94.8" y="60.6">V_BATT</text>
<text x="236.3" y="68.5">GND</text>
<text x="211.6" y="73.3">V_BATT</text>
<text x="66.1" y="83.1">U502</text>
<text x="110.6" y="83.7">Q501</text>
<text x="86.7" y="86.8" transform="rotate(-90 86.7 86.8)">TP502</text>
<text x="110.6" y="86.3">PSMN7R0-60YS</text>
<text x="60" y="100.2" transform="rotate(-90 60 100.2)">TP501</text>
<text x="66.1" y="96.4">SN74*C1G08-DCK</text>
<text x="213.4" y="96.4">GND</text>
<text x="236.3" y="96.4">GND</text>
<text x="104.3" y="103.5">GND</text>
<text x="131.6" y="106.8">TP503</text>
<text x="129" y="114.8">U502.2</text>
<text x="116.9" y="128.9">GND</text>
<text x="241.4" y="126.4">GND</text>
<text x="203.3" y="147.2">GND</text>
<text x="86.5" y="154.3">GND</text>
</g>
<g font-size="2.5" fill="#800000">
<text x="122" y="65.7">A solenoid valve is connected to J502. A mosfet</text>
<text x="122" y="68.4">attached to the microcontroller controlls the</text>
<text x="122" y="71">state of the valve.</text>
<text x="106.8" y="139.5">A thermistor is used to check</text>
<text x="106.8" y="142.1">the temperature of the reaction.</text>
</g>
<g font-size="2.5" fill="#808000">
<text x="106.8" y="146.7">Revision Jan 2018: Add 10K resistor to</text>
<text x="106.8" y="149.4">back of PCB between ICSP pins SCK and VCC</text>
<text x="106.8" y="152">on this action only (nets ENDO_SCK and</text>
<text x="106.8" y="154.7">ENDO_VCC). Voltage divider resistor was</text>
<text x="106.8" y="157.4">improperly placed.</text>
</g>
<g font-size="2.1" fill="#505050">
<text x="214.4" y="22.4">8</text>
<text x="218.3" y="23.5">VCC</text>
<text x="226.1" y="23.5">PB0(MOSI)</text>
<text x="239.2" y="22.4">5</text>
<text x="221.5" y="28.6">PB2(SCK/ADC1)</text>
<text x="226.1" y="26.1">PB1(MISO)</text>
<text x="239.2" y="25">6</text>
<text x="239.2" y="27.5">7</text>
<text x="214.4" y="35.1">4</text>
<text x="226" y="31.2">PB3(ADC3)</text>
<text x="226" y="33.7">PB4(ADC2)</text>
<text x="239.2" y="35.1">1</text>
<text x="239.2" y="30">2</text>
<text x="239.2" y="32.6">3</text>
<text x="218.3" y="36.2">GND</text>
<text x="226.1" y="36.2">PB5(NRES)</text>
<text x="222.6" y="55.4">1</text>
<text x="222.6" y="58">3</text>
<text x="231" y="55.4">2</text>
<text x="231" y="58">4</text>
<text x="110.9" y="65.6">1</text>
<text x="222.6" y="60.5">5</text>
<text x="231" y="60.5">6</text>
<text x="110.9" y="68.1">2</text>
<text x="223.4" y="79.4">IN</text>
<text x="227.3" y="79.4">OUT</text>
<text x="62.6" y="85.9">1</text>
<text x="81.2" y="88.4">4</text>
<text x="223.4" y="89.6">GND BP</text>
<text x="223.4" y="84.5">EN</text>
<text x="44.3" y="91">2</text>
<text x="58.9" y="91">4</text>
<text x="62.6" y="91">2</text>
<text x="119.1" y="108.8" transform="rotate(-90 119.1 108.8)">5</text>
<text x="129.3" y="109.3" transform="rotate(-90 129.3 109.3)">5</text>
<text x="119.1" y="120.8" transform="rotate(-90 119.1 120.8)">3</text>
<text x="129.3" y="120.2" transform="rotate(-90 129.3 120.2)">3</text>
<text x="93.1" y="139.2">1</text>
<text x="93.1" y="141.8">2</text>
</g>
<g font-size="1.8" fill="#505050">
<text x="200.8" y="23.4">ENDO_VCC</text>
<text x="245.2" y="23.4">ENDO_MOSI</text>
<text x="245.2" y="28.5">ENDO_SCK</text>
<text x="245.2" y="26">ENDO_MISO</text>
<text x="245.2" y="33.6">ENDO_OUT_SWITCH</text>
<text x="245.2" y="36.1">ENDO_RST</text>
<text x="204.8" y="56.4">ENDO_MISO</text>
<text x="206" y="59">ENDO_SCK</text>
<text x="240.1" y="56.4">ENDO_VCC</text>
<text x="240.1" y="59">ENDO_MOSI</text>
<text x="206" y="61.5">ENDO_RST</text>
<text x="96.6" y="76.1" transform="rotate(-90 96.6 76.1)">D501</text>
<text x="103" y="76.1" transform="rotate(-90 103 76.1)">SK310A-TP</text>
<text x="29.4" y="81.8">ENDO_IN/16</text>
<text x="242.6" y="79.3">ENDO_VCC</text>
<text x="27.8" y="92">ENDO_OUT/16</text>
<text x="120.1" y="102.8" transform="rotate(-90 120.1 102.8)">ENDO_VCC</text>
<text x="205.6" y="104.7">ENDO_OUT/16</text>
<text x="131.5" y="111.7" transform="rotate(-90 131.5 111.7)">VCC</text>
<text x="207.2" y="112.3">ENDO_IN/16</text>
<text x="208.5" y="119.9">ENDO_VCC</text>
<text x="131.5" y="120" transform="rotate(-90 131.5 120)">GND</text>
<text x="237.6" y="135.1">ENDO_VCC</text>
<text x="56.2" y="140.2">ENDO_SCK</text>
<text x="232.5" y="140.2">ENDO_RST</text>
<text x="245.2" y="155.5">ENDO_VCC</text>
<text x="203" y="158">ENDO_OUT/16</text>
<text x="229.9" y="160.5">ENDO_OUT_SWITCH</text>
</g>
</svg>
